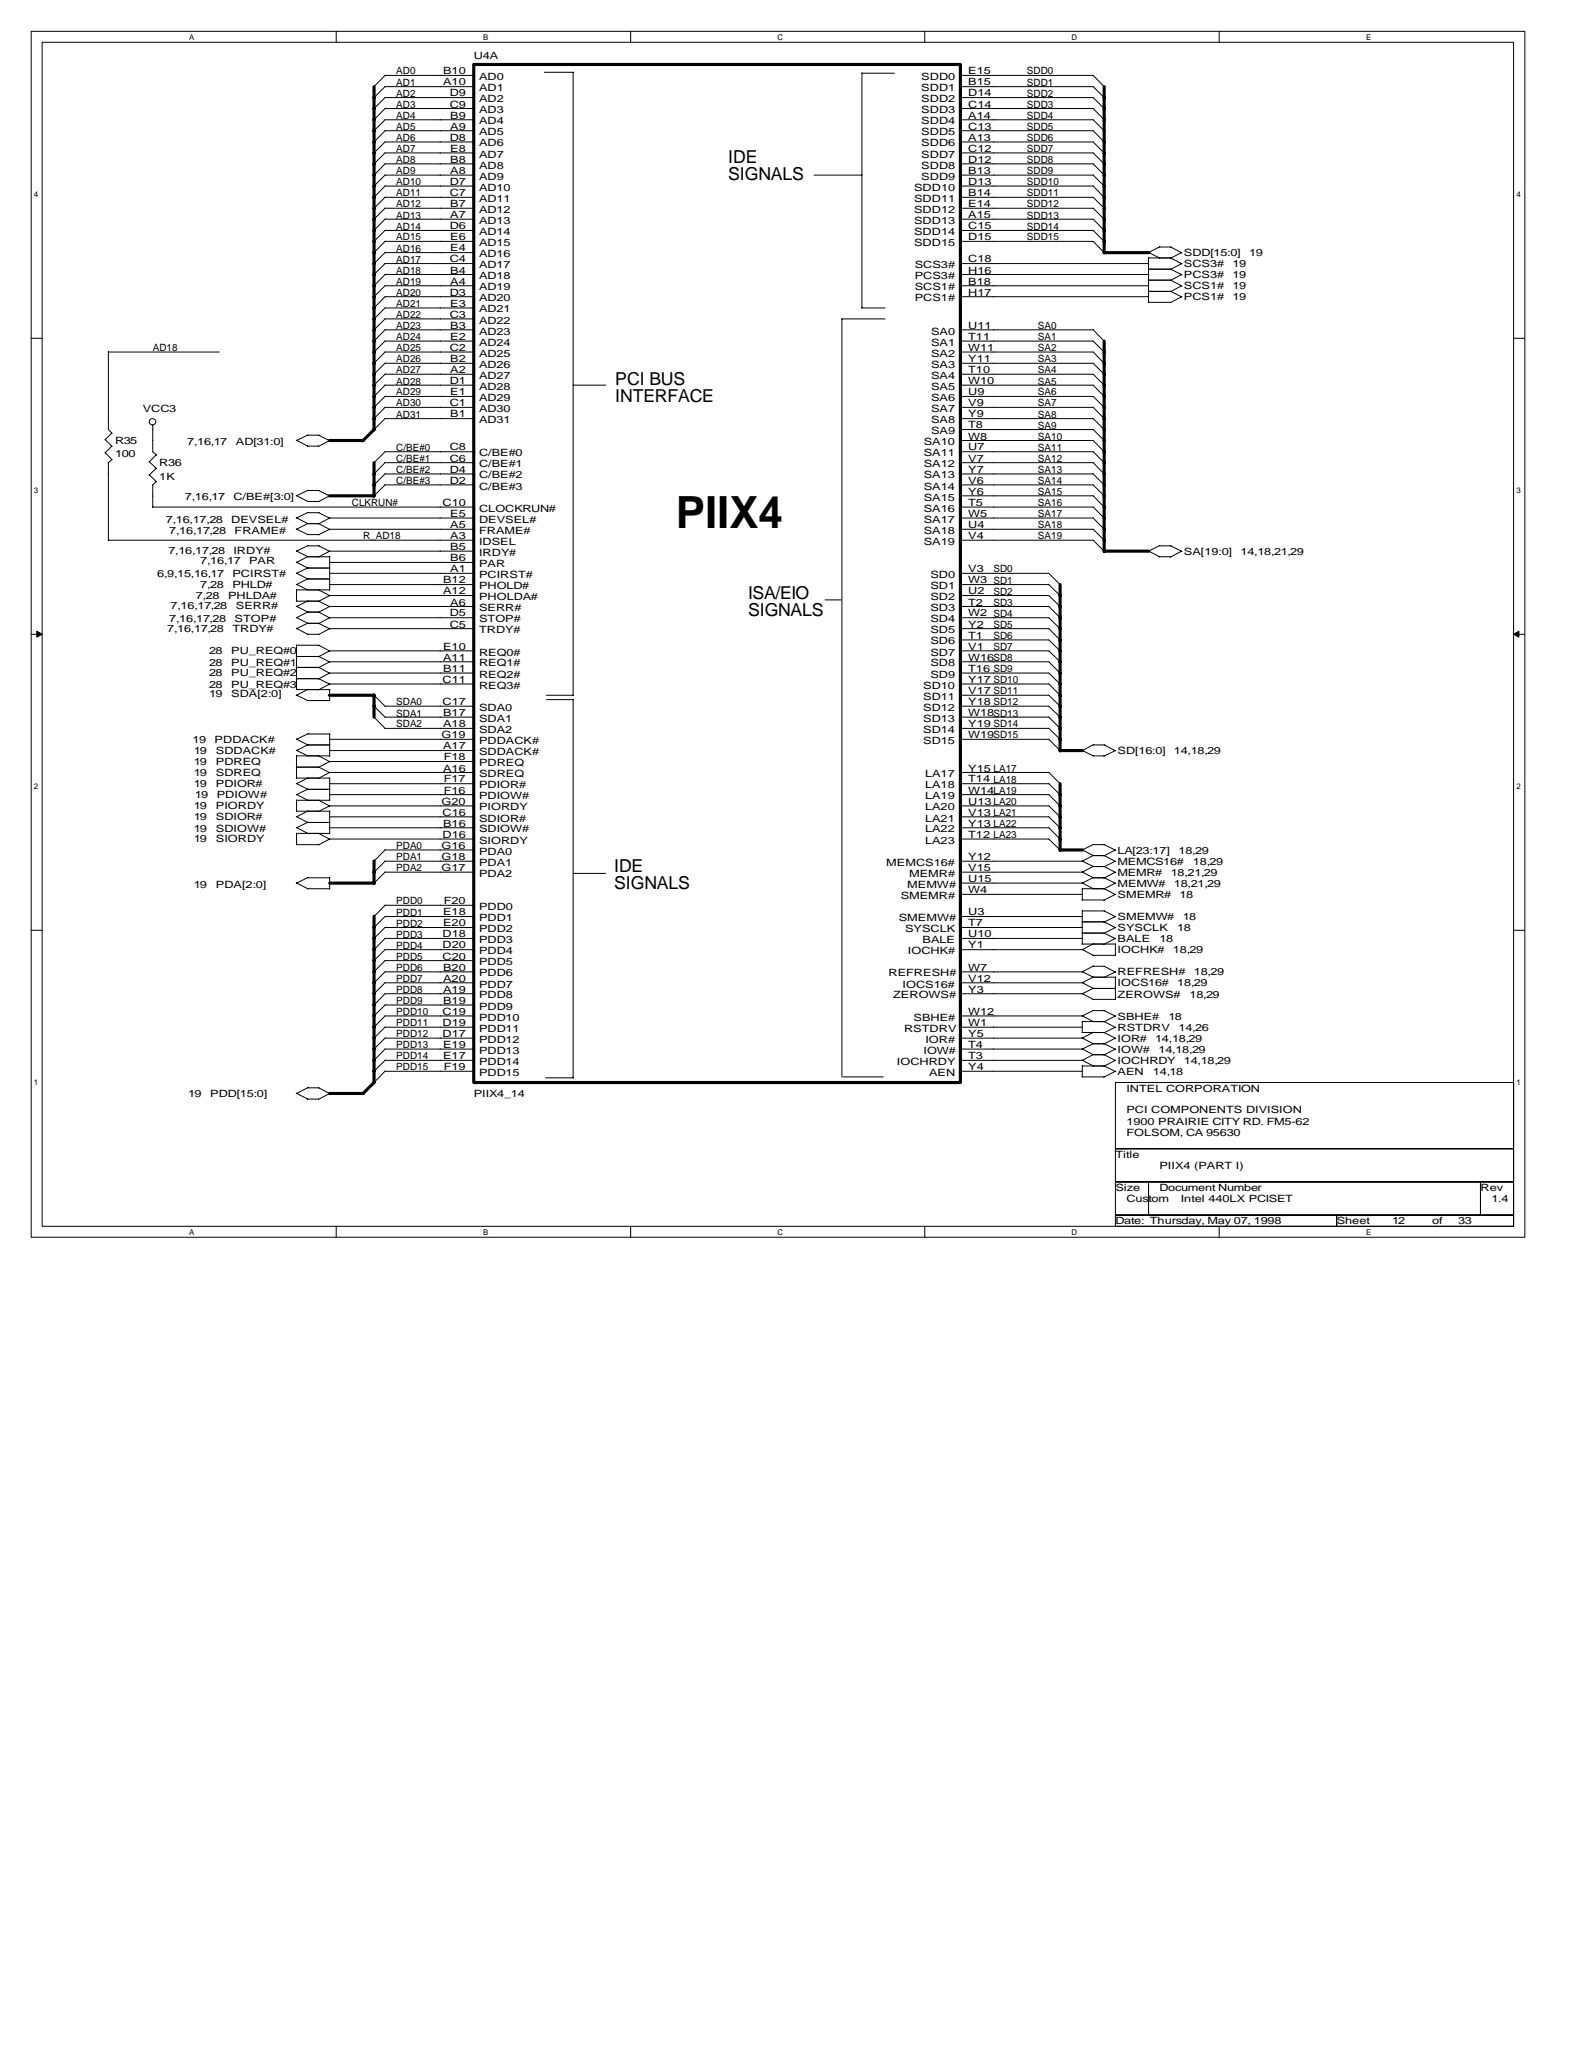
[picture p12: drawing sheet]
<svg xmlns="http://www.w3.org/2000/svg" width="216mm" height="279mm" viewBox="0 0 216 279" stroke-linecap="round" stroke-linejoin="round" font-family="sans-serif">
<path d="M4.2 4.2h202.3v163.4h-202.3zM5.7 5.7h199.3v160.4h-199.3z" fill="none" stroke="#000" stroke-width=".14"/>
<g fill="#fff">
<path d="M25.6 4.4h.7v1.2h-.7z"/>
<path d="M25.6 166.3h.7v1.1h-.7z"/>
</g>
<path d="M45.5 4.2v1.5M45.5 166.1v1.5" fill="none" stroke="#000" stroke-width=".14"/>
<g fill="#fff">
<path d="M65.4 4.4h.8v1.2h-.8z"/>
<path d="M65.4 166.3h.8v1.1h-.8z"/>
</g>
<path d="M85.4 4.2v1.5M85.4 166.1v1.5" fill="none" stroke="#000" stroke-width=".14"/>
<g fill="#fff">
<path d="M105.3 4.4h.8v1.2h-.8z"/>
<path d="M105.3 166.3h.8v1.1h-.8z"/>
</g>
<path d="M125.3 4.2v1.5M125.3 166.1v1.5" fill="none" stroke="#000" stroke-width=".14"/>
<g fill="#fff">
<path d="M145.2 4.4h.7v1.2h-.7z"/>
<path d="M145.2 166.3h.7v1.1h-.7z"/>
</g>
<path d="M165.1 4.2v1.5M165.1 166.1v1.5" fill="none" stroke="#000" stroke-width=".14"/>
<g fill="#fff">
<path d="M185 4.4h.7v1.2h-.7z"/>
<path d="M185 166.3h.7v1.1h-.7z"/>
<path d="M4.6 25.7h.6v1.2h-.6z"/>
<path d="M205.4 25.7h.6v1.2h-.6z"/>
<path d="M4.6 65.8h.6v1.2h-.6z"/>
<path d="M205.4 65.8h.6v1.2h-.6z"/>
</g>
<path d="M4.2 45.8h1.5M205 45.8h1.5" fill="none" stroke="#000" stroke-width=".14"/>
<g fill="#fff">
<path d="M4.6 105.9h.6v1.2h-.6z"/>
<path d="M205.4 105.9h.6v1.2h-.6z"/>
</g>
<path d="M4.2 85.9h1.5M205 85.9h1.5" fill="none" stroke="#000" stroke-width=".14"/>
<path d="M5 85.5l.7 .4-.7 .4zM205 85.9l.7-.4v.8z" fill="#000" stroke="#000" stroke-width=".14"/>
<g fill="#fff">
<path d="M4.6 146h.6v1.2h-.6z"/>
<path d="M205.4 146h.6v1.2h-.6z"/>
</g>
<g fill="none" stroke="#000" stroke-width=".14">
<path d="M52.1 10.2h12.1M52.1 11.7h12.1M52.1 13.2h12.1M52.1 14.7h12.1M52.1 16.2h12.1M52.1 17.7h12.1M52.1 19.2h12.1M52.2 10.2l-1.5 1.5M52.2 11.7l-1.5 1.5M52.2 13.2l-1.5 1.5M52.2 14.7l-1.5 1.5M52.2 16.2l-1.5 1.5"/>
<path d="M52.2 17.7l-1.5 1.5M52.2 19.2l-1.5 1.5M73.7 9.8h4M77.6 9.8v84.4M116.7 9.9v31.8M116.7 9.9h4.4M130.1 10.2h18M130.1 11.7h18M130.1 13.2h18M130.1 14.7h18M130.1 16.2h18M130.1 17.7h18"/>
<path d="M130.1 19.2h18M148.1 10.2l1.5 1.6M148.1 11.7l1.5 1.6M148.1 13.2l1.5 1.5M148.1 14.7l1.5 1.6M148.1 16.2l1.5 1.5M148.1 17.7l1.5 1.6M148.1 19.2l1.5 1.6M52.1 23.7h12.1M52.1 38.7h12.1M52.1 37.2h12.1M52.1 35.7h12.1"/>
<path d="M52.1 20.7h12.1M52.1 22.2h12.1M52.1 25.2h12.1M52.1 26.7h12.1M52.1 28.2h12.1M52.1 29.7h12.1M52.1 31.2h12.1M52.1 32.7h12.1M52.1 34.2h12.1M52.2 34.2l-1.5 1.5M52.2 20.7l-1.5 1.5M52.2 22.2l-1.5 1.5"/>
<path d="M52.2 23.7l-1.5 1.5M52.2 26.7l-1.5 1.5M52.2 25.2l-1.5 1.5M52.2 28.2l-1.5 1.5M52.2 29.6l-1.5 1.6M52.2 31.2l-1.5 1.5M52.2 32.6l-1.5 1.6M52.2 35.7l-1.5 1.5M52.2 37.1l-1.5 1.6M52.2 38.7l-1.5 1.5M110.3 23.7h6.4M130.1 23.7h18"/>
<path d="M130.1 38.7h25.5M130.1 37.2h25.5M130.1 35.7h25.5M130.1 20.7h18M130.1 22.2h18M130.1 25.2h18M130.1 26.7h18M130.1 28.2h18M130.1 29.7h18M130.1 31.2h18M130.1 32.7h18M148.1 20.7l1.5 1.5"/>
<path d="M148.1 22.2l1.5 1.6M148.1 23.7l1.5 1.5M148.1 25.2l1.5 1.6M148.1 26.7l1.5 1.5M148.1 28.2l1.5 1.5M148.1 29.7l1.5 1.6M148.1 31.2l1.5 1.5M148.1 32.7l1.5 1.6M155.5 34.2l1.5 .7M155.5 36.5h3.1M155.5 37.9h3.1M155.5 39.5h3.1"/>
<path d="M155.6 34.9h3M155.6 34.9v6M157 33.5h1.6M157.1 33.4l-1.5 .8M158.6 33.5l1.5 .8M158.6 34.9l1.5 .8M158.6 36.5l1.5 .7M158.6 37.9l1.5 .8M158.6 39.5l1.5 .7M160.1 34.2l-1.6 .8M160.1 35.7l-1.6 .8M160.1 37.2l-1.6 .8"/>
<path d="M160.1 38.7l-1.6 .8M14.3 59.5l.9 1M14.7 47.6v10.6l.5 .5M14.7 47.7h15M15.1 58.6l-.9 1M20.7 57.6v3.6l.5 .4M40.1 59.6l1.6 .8M41.7 58.9h1.5M41.7 58.9l-1.5 .8M43.2 58.9l1.5 .8M44.7 59.7l-1.6 .8M52.1 52.2h12.1"/>
<path d="M52.1 43.2h12.1M52.1 41.7h12.1M52.1 40.2h12.1M52.1 44.7h12.1M52.1 46.2h12.1M52.1 47.7h12.1M52.1 49.2h12.1M52.1 50.7h12.1M52.1 53.7h12.1M52.1 55.2h12.1M52.1 56.7h12.1M52.2 40.1l-1.5 1.6"/>
<path d="M52.2 41.7l-1.5 1.5M52.2 43.1l-1.5 1.6M52.2 44.6l-1.5 1.6M52.2 46.2l-1.5 1.5M52.2 47.6l-1.5 1.6M52.2 49.2l-1.5 1.5M52.2 50.6l-1.5 1.6M52.2 52.1l-1.5 1.6M52.2 53.6l-1.5 1.6M52.2 55.1l-1.5 1.6M52.2 56.7l-1.5 1.5M77.6 52.2h4.4"/>
<path d="M114 43.2h5.9M114 43.2v102.7M116.7 41.7h3.2M130.1 52.2h18M130.1 40.2h25.5M130.1 44.7h18M130.1 46.2h18M130.1 47.7h18M130.1 49.2h18M130.1 50.7h18M130.1 53.7h18M130.1 55.2h18"/>
<path d="M130.1 56.7h18M130.1 58.2h18M130.1 59.7h18M148.1 44.7l1.5 1.5M148.1 46.2l1.5 1.5M148.1 47.7l1.5 1.5M148.1 49.2l1.5 1.5M148.1 50.7l1.5 1.5M148.1 52.2l1.5 1.5M148.1 53.7l1.5 1.5M148.1 55.2l1.5 1.5M148.1 56.7l1.5 1.5"/>
<path d="M148.1 58.2l1.5 1.5M148.1 59.7l1.5 1.5M155.5 40.9h3.1M160.1 40.2l-1.6 .8M14.3 61.3l.9 1M14.6 73.2h49.6M14.7 62.7v10.5M15.1 60.4l-.9 1M15.1 62.2l-.5 .5M20.2 62.5l1 1M20.2 64.3l1 .9M20.7 65.7v3"/>
<path d="M20.7 68.7h43.5M21.2 61.6l-1 1M21.2 63.4l-1 1M21.2 65.2l-.6 .5M40.1 67.1l1.6 .8M40.1 70.1l1.6 .8M40.1 74.6l1.6 .8M40.1 71.6l1.6 .8M40.1 76.1l1.6 .8M40.1 77.6l1.6 .8M40.1 79.1l1.6 .8M40.2 79.9v1.5"/>
<path d="M40.2 79.9h4.5M41.6 60.4h1.6M41.6 67.9h1.6M41.6 70.9h1.6M41.6 75.4h3.1M41.6 72.4h1.6M41.6 76.9h3.1M41.6 78.4h3.1M41.7 66.4h1.5M41.7 69.4h1.5M41.7 73.9h1.5M41.7 66.4l-1.5 .8"/>
<path d="M41.7 69.4l-1.5 .8M41.7 73.9l-1.5 .7M41.7 70.9l-1.5 .8M41.7 75.4l-1.5 .8M41.7 76.9l-1.5 .7M41.7 78.4l-1.5 .8M43.2 66.4l1.5 .8M43.2 69.4l1.5 .8M43.2 73.9l1.5 .8M43.2 70.9l1.5 .8M43.2 79.9l1.5 .8M44.6 70.2h19.6"/>
<path d="M44.6 71.7h19.6M44.6 76.2h19.6M44.6 77.6h19.6M44.6 79.2h19.6M44.7 67.2l-1.6 .8M44.7 70.2l-1.6 .8M44.7 71.7l-1.6 .7M44.7 75.4v4.5M52.1 62.7h12.1M52.1 65.7h12.1M52.1 61.2h12.1M52.1 64.2h12.1"/>
<path d="M52.2 61.1l-1.5 1.6M52.2 62.6l-1.5 1.6M52.2 64.1l-1.5 1.6M52.2 65.6l-1.5 1.6M64.2 74.6h-19.5l-1.6 .8M130.1 61.2h18M130.1 62.7h18M130.1 64.2h18M130.1 65.7h18M130.1 68.7h18M130.1 70.2h18M130.1 71.7h18"/>
<path d="M130.1 73.2h18M130.1 77.6h12l1.5 1.6M130.1 79.2h12M130.1 67.2h18M142.1 79.2l1.5 1.5M148.1 61.2l1.5 1.5M148.1 62.7l1.5 1.5M148.1 64.2l1.5 1.5M148.1 65.7l1.5 1.5M148.1 67.2l1.5 1.5M148.1 68.7l1.5 1.5M148.1 70.2l1.5 1.5"/>
<path d="M148.1 71.7l1.5 1.5M148.1 73.2l1.5 1.5M155.5 74.6l1.5 .8M157 75.4h1.6M157 73.9h1.6M157.1 73.9l-1.5 .7M158.6 73.9l1.5 .8M160.1 74.6l-1.6 .8M40.1 81.4h3.1M40.1 82.1l1.6 .8M40.1 83.6l1.6 .8M40.1 85.1l1.6 .8"/>
<path d="M40.1 93.4h4.6M40.1 94.1l1.6 .8M40.1 88.9h3.1M40.1 90.4h3.1M40.1 91.9h3.1M40.2 87.3v6.1M40.2 87.4h3M41.6 82.9h1.6M41.6 84.4h1.6M41.6 85.9h1.6M41.6 94.9h3.1M41.7 99.4h3"/>
<path d="M41.7 81.4l-1.5 .7M41.7 82.9l-1.5 .8M41.7 84.4l-1.5 .7M41.7 99.4l-1.5 .7M41.7 93.4l-1.5 .8M43.2 81.4l1.5 .8M43.2 82.9l1.5 .8M43.2 84.4l1.5 .8M43.2 87.4l1.5 .8M43.2 88.9l1.5 .8M43.2 90.4l1.5 .8M43.2 91.9l1.5 .8"/>
<path d="M44.6 80.7h19.6M44.6 82.1h19.6M44.6 83.7h19.6M44.6 85.1h19.6M44.7 82.1l-1.6 .8M44.7 83.7l-1.6 .8M44.7 85.1l-1.6 .8M44.7 93.4v1.5M44.7 99.4v3M44.7 80.7l-1.6 .8M50.7 94.2l1.5 1.5M50.7 95.6l1.5 1.6"/>
<path d="M50.7 97.1l1.5 1.6M52.1 95.6h12.1M52.1 97.1h12.1M52.1 98.6h12.1M64.2 88.1h-19.5l-1.6 .9M64.2 89.6h-19.5l-1.6 .8M64.2 91.2h-19.5l-1.6 .8M64.2 92.6h-19.5l-1.6 .8M74 94.2h3.6M74 94.8h3.7M77.6 94.8v51.2M111.7 81.2h2.2"/>
<path d="M130.1 94.2h12M130.1 95.6h12l1.5 1.6M130.1 97.1h12M130.1 98.6h12l1.5 1.6M130.1 80.7h12l1.5 1.5M130.1 82.1h12M130.1 83.7h12l1.5 1.5M130.1 85.1h12M130.1 86.7h12l1.5 1.5M130.1 88.1h12M130.1 89.6h12l1.5 1.6M130.1 91.2h12"/>
<path d="M130.1 92.6h12l1.5 1.6M142.1 82.1l1.5 1.6M142.1 85.1l1.5 1.6M142.1 88.1l1.5 1.6M142.1 91.2l1.5 1.5M142.1 94.2l1.5 1.5M142.1 97.1l1.5 1.6M40.1 119.6l1.6 .8M40.1 100.1l1.6 .8M40.1 101.6l1.6 .8M40.1 105.4h4.6M40.1 106.1l1.6 .8"/>
<path d="M40.1 107.6l1.6 .8M40.1 109.9h4.6M40.1 110.6l1.6 .8M40.1 112.1l1.6 .8M40.1 103.9h3.1M40.1 114.4h3.1M40.2 102.4h4.5M40.2 108.4h4.5M40.2 112.9h4.5M40.2 102.3v3.1M40.2 108.3v1.6M40.2 112.8v1.6"/>
<path d="M41.6 100.9h3.1M41.6 106.9h3.1M41.6 111.4h3.1M41.7 118.9h3M41.7 118.8l-1.5 .8M41.7 100.8l-1.5 .9M41.7 105.3l-1.5 .8M41.7 106.9l-1.5 .7M41.7 109.8l-1.5 .8M41.7 111.3l-1.5 .8M43.2 102.4l1.5 .8M43.2 103.9l1.5 .8"/>
<path d="M43.2 108.4l1.5 .8M43.2 112.9l1.5 .8M44.6 103.1h19.6M44.6 104.6h19.6M44.6 109.1h19.6M44.6 113.6h19.6M44.7 100.1h19.5M44.7 101.7h19.5M44.7 106.1h19.5M44.7 107.6h19.5M44.7 110.6h19.5M44.7 112.1h19.5"/>
<path d="M44.7 105.4v3M44.7 109.9v3M44.7 118.9v1.5M44.7 103.1l-1.6 .8M44.7 104.6l-1.6 .8M44.7 109.1l-1.6 .8M44.7 113.6l-1.6 .8M52.1 115.1h12.1M52.1 116.6h12.1M52.1 118.1h12.1M52.2 118.1l-1.5 1.5M52.2 116.6l-1.5 1.5"/>
<path d="M52.2 115.1l-1.5 1.5M77.6 118.3h4.4M130.1 100.1h12M130.1 116.6h16.5M130.1 118.1h16.5M130.1 104.6h12M130.1 106.1h12M130.1 107.6h12M130.1 109.1h12M130.1 110.6h12M130.1 112.1h12M130.1 113.6h12"/>
<path d="M130.1 119.6h16.5M142.1 100.1l1.5 1.6M142.1 104.6l1.5 1.6M142.1 110.6l1.5 1.6M142.1 106.1l1.5 1.6M142.1 112.1l1.5 1.6M142.1 109.1l1.5 1.6M142.1 113.6l1.5 1.6M142.1 107.6l1.5 1.6M146.5 101.6l1.6 .8M146.5 116.6l1.6 .8M146.5 118.1l1.6 .8"/>
<path d="M146.5 119.6l1.6 .8M146.5 115.1l1.6 .8M148 118.9h1.6M148 102.4h1.6M148 115.9h1.6M148 117.4h1.6M148.1 100.9h1.5M148.1 114.4h1.5M148.1 100.8l-1.5 .9M148.1 115.8l-1.5 .8M148.1 117.3l-1.5 .8M148.1 118.8l-1.5 .8"/>
<path d="M148.1 114.4l-1.5 .7M149.6 100.9l1.5 .8M149.6 115.9l1.5 .8M149.6 117.4l1.5 .8M149.6 118.9l1.5 .7M149.6 114.4l1.5 .8M151.1 101.7l-1.6 .7M151.1 116.6l-1.6 .8M151.1 118.1l-1.6 .8M151.1 119.6l-1.6 .8M151.1 115.1l-1.6 .8M4.2 126h1.5"/>
<path d="M41.6 120.4h3.1M52.1 122.6h12.1M52.1 124.1h12.1M52.1 125.6h12.1M52.1 127.1h12.1M52.1 128.6h12.1M52.1 130.1h12.1M52.1 131.6h12.1M52.1 133.1h12.1M52.1 134.6h12.1M52.1 136.1h12.1M52.1 137.6h12.1"/>
<path d="M52.1 139.1h12.1M52.2 122.6l-1.5 1.5M52.2 124.1l-1.5 1.5M52.2 125.6l-1.5 1.5M52.2 127.1l-1.5 1.5M52.2 128.6l-1.5 1.5M52.2 130.1l-1.5 1.5M52.2 131.6l-1.5 1.5M52.2 133.1l-1.5 1.5M52.2 134.5l-1.5 1.6M52.2 136.1l-1.5 1.5M52.2 137.6l-1.5 1.5"/>
<path d="M52.2 139.1l-1.5 1.5M130.1 124.1h16.5M130.1 125.6h16.5M130.1 127.1h16.5M130.1 131.6h16.5M130.1 133.1h16.5M130.1 134.6h16.5M130.1 137.6h16.5M130.1 139.1h16.5M130.1 121.1h16.5M146.5 131.6l1.6 .7M146.5 139.8h3.1"/>
<path d="M146.5 127.9h4.6M146.5 128.6l1.6 .8M146.5 133.1l1.6 .8M146.5 134.5l1.6 .9M146.5 126.4h3.1M146.5 137.6l1.6 .8M146.5 124.9h3.1M146.5 121.9h3.1M146.6 120.4h3M146.6 120.3v1.6M146.6 123.3v4.6M146.6 138.3v1.5"/>
<path d="M146.6 138.4h3M146.6 123.4h3M148 132.3h3.1M148 129.4h3.1M148 133.9h3.1M148 135.4h3.1M148.1 130.9h1.5M148.1 136.9h1.5M148.1 127.8l-1.5 .8h-16.5M148.1 130.8l-1.5 .8M148.1 139.8l-1.5 .8M148.1 132.3l-1.5 .8"/>
<path d="M148.1 133.8l-1.5 .8M148.1 136.8l-1.5 .8M149.6 130.9l1.5 .8M149.6 139.8l1.5 .8M149.6 126.4l1.5 .7M149.6 136.9l1.5 .7M149.6 124.9l1.5 .8M149.6 138.4l1.5 .8M149.6 120.4l1.5 .8M149.6 123.4l1.5 .8M151.1 131.6l-1.6 .8M151.1 127.9v1.5"/>
<path d="M151.1 132.3v3.1M151.1 127.1l-1.6 .8M151.1 137.6l-1.6 .8M151.1 125.6l-1.6 .8M151.1 139.1l-1.6 .8M151.1 121.1l-1.6 .8M151.1 124.1l-1.6 .8M205 126h1.5M40.1 148.1l1.6 .8M41.6 148.9h1.6M41.7 147.3h1.5M41.7 147.3l-1.5 .8"/>
<path d="M43.2 147.3l1.5 .8M44.7 148.1l-1.6 .8M52.1 140.6h12.1M52.1 142.1h12.1M52.1 143.6h12.1M52.1 145.1h12.1M52.2 140.6l-1.5 1.5M52.2 142l-1.5 1.6M52.2 143.6l-1.5 1.5M52.2 145l-1.5 1.6M73.9 146h3.8M114.2 145.8h5.4"/>
<path d="M130.1 140.6h16.5M130.1 143.6h16.5M130.1 145.1h16.5M146.5 145.8h3.1M146.5 143.6l1.6 .8M146.5 140.6l1.6 .8M146.5 142l1.6 .8M146.6 144.4h3M146.6 144.3v1.5M148 142.8h1.6M148 141.4h1.6M148.1 141.3l-1.5 .8h-16.5"/>
<path d="M148.1 142.8l-1.5 .8M149.6 142.8l1.5 .8M149.6 141.4l1.5 .7M149.6 144.4l1.5 .7M151.1 146.6h53.9v9h-53.9zM151.1 155.6h53.9v4.5h-53.9zM151.1 143.6l-1.6 .8M151.1 140.6l-1.6 .8M151.1 142.1l-1.6 .8M151.1 145.1l-1.6 .8M151.1 160.1h4.5v4.5h-4.5zM151.1 164.6h29.9v1.5h-29.9z"/>
<path d="M155.6 160.1h44.9v4.5h-44.9zM181 164.6h24v1.5h-24zM200.5 160.1h4.5v4.5h-4.5z"/>
<circle cx="20.7" cy="57.1" r=".44"/>
</g>
<g fill="none" stroke="#000" stroke-width=".42">
<path d="M50.7 11.7v46.5M64.2 8.7h65.9v137.9h-65.9zM149.6 11.7v22.6M149.6 34.2h6M44.6 59.7h4.6M50.7 58.2l-1.6 1.5M149.6 46.2v28.5M44.6 67.2h6.1M50.7 62.7v4.5M143.6 79.2v22.5M149.6 74.6h6M44.6 94.2h6.1"/>
<path d="M50.7 94.1v3M44.7 119.6h6M50.7 116.6v3M143.6 106.1v9.1M143.6 101.7h3M143.6 115.1h3M50.7 124.1v22.5M44.7 148.1h4.5M50.7 146.6l-1.5 1.5"/>
</g>
<text font-size="6" x="91.6" y="71.6">PIIX4</text>
<g font-size="2.4">
<text x="98.6" y="22">IDE</text>
<text x="98.6" y="24.4">SIGNALS</text>
<text x="83.3" y="52.1">PCI BUS</text>
<text x="83.3" y="54.5">INTERFACE</text>
<text x="101.3" y="81.1">ISA/EIO</text>
<text x="101.3" y="83.4">SIGNALS</text>
<text x="83.2" y="118.1">IDE</text>
<text x="83.2" y="120.4">SIGNALS</text>
</g>
<g font-size="1.4">
<text x="53.7" y="10.1">AD0</text>
<text x="53.7" y="11.6">AD1</text>
<text x="60" y="10.1">B10</text>
<text x="60" y="11.6">A10</text>
<text x="64.2" y="8">U4A</text>
<text x="64.9" y="10.8">AD0</text>
<text x="124.8" y="10.8">SDD0</text>
<text x="131.1" y="10.1">E15</text>
<text x="131.1" y="11.6">B15</text>
<text x="139.1" y="10.1">SDD0</text>
<text x="139.1" y="11.6">SDD1</text>
<text x="53.7" y="13.1">AD2</text>
<text x="53.7" y="14.6">AD3</text>
<text x="53.7" y="16.1">AD4</text>
<text x="53.7" y="17.6">AD5</text>
<text x="60.9" y="13">D9</text>
<text x="60.9" y="14.6">C9</text>
<text x="61" y="16.1">B9</text>
<text x="61" y="17.6">A9</text>
<text x="64.9" y="12.3">AD1</text>
<text x="64.9" y="13.9">AD2</text>
<text x="64.9" y="15.3">AD3</text>
<text x="64.9" y="16.9">AD4</text>
<text x="124.8" y="12.3">SDD1</text>
<text x="124.8" y="13.9">SDD2</text>
<text x="124.8" y="15.3">SDD3</text>
<text x="124.8" y="16.9">SDD4</text>
<text x="131.1" y="13">D14</text>
<text x="131.1" y="14.6">C14</text>
<text x="131.1" y="16.1">A14</text>
<text x="131.1" y="17.6">C13</text>
<text x="139.1" y="13.1">SDD2</text>
<text x="139.1" y="14.6">SDD3</text>
<text x="139.1" y="16.1">SDD4</text>
<text x="139.1" y="17.6">SDD5</text>
<text x="53.7" y="19.1">AD6</text>
<text x="53.7" y="20.6">AD7</text>
<text x="53.7" y="22.1">AD8</text>
<text x="53.7" y="23.6">AD9</text>
<text x="60.9" y="19.1">D8</text>
<text x="61" y="20.5">E8</text>
<text x="61" y="22.1">B8</text>
<text x="61" y="23.5">A8</text>
<text x="64.9" y="18.3">AD5</text>
<text x="64.9" y="19.8">AD6</text>
<text x="64.9" y="21.3">AD7</text>
<text x="64.9" y="22.8">AD8</text>
<text x="124.8" y="18.3">SDD5</text>
<text x="124.8" y="19.8">SDD6</text>
<text x="124.8" y="21.3">SDD7</text>
<text x="124.8" y="22.8">SDD8</text>
<text x="131.1" y="19.1">A13</text>
<text x="131.1" y="20.5">C12</text>
<text x="131.1" y="22.1">D12</text>
<text x="131.1" y="23.5">B13</text>
<text x="139.1" y="19.1">SDD6</text>
<text x="139.1" y="20.6">SDD7</text>
<text x="139.1" y="22.1">SDD8</text>
<text x="139.1" y="23.6">SDD9</text>
<text x="53.7" y="25.1">AD10</text>
<text x="53.7" y="26.6">AD11</text>
<text x="53.7" y="28.1">AD12</text>
<text x="53.7" y="29.6">AD13</text>
<text x="60.9" y="25.1">D7</text>
<text x="60.9" y="26.6">C7</text>
<text x="61" y="28">B7</text>
<text x="61" y="29.6">A7</text>
<text x="64.9" y="24.4">AD9</text>
<text x="64.9" y="25.8">AD10</text>
<text x="64.9" y="27.3">AD11</text>
<text x="64.9" y="28.8">AD12</text>
<text x="123.8" y="25.8">SDD10</text>
<text x="123.8" y="27.3">SDD11</text>
<text x="123.8" y="28.8">SDD12</text>
<text x="124.8" y="24.4">SDD9</text>
<text x="131.1" y="25.1">D13</text>
<text x="131.1" y="26.6">B14</text>
<text x="131.1" y="28">E14</text>
<text x="131.1" y="29.6">A15</text>
<text x="139.1" y="25.1">SDD10</text>
<text x="139.1" y="26.6">SDD11</text>
<text x="139.1" y="28.1">SDD12</text>
<text x="139.1" y="29.6">SDD13</text>
<text x="53.7" y="31.1">AD14</text>
<text x="53.7" y="32.6">AD15</text>
<text x="53.7" y="34.1">AD16</text>
<text x="53.7" y="35.6">AD17</text>
<text x="60.9" y="31">D6</text>
<text x="60.9" y="35.5">C4</text>
<text x="61" y="32.6">E6</text>
<text x="61" y="34">E4</text>
<text x="64.9" y="30.3">AD13</text>
<text x="64.9" y="31.8">AD14</text>
<text x="64.9" y="33.3">AD15</text>
<text x="64.9" y="34.8">AD16</text>
<text x="123.8" y="30.3">SDD13</text>
<text x="123.8" y="31.8">SDD14</text>
<text x="123.8" y="33.3">SDD15</text>
<text x="131.1" y="35.5">C18</text>
<text x="131.1" y="31">C15</text>
<text x="131.1" y="32.6">D15</text>
<text x="139.1" y="31.1">SDD14</text>
<text x="139.1" y="32.6">SDD15</text>
<text x="160.3" y="34.7">SDD[15:0]</text>
<text x="169.2" y="34.7">19</text>
<text x="53.7" y="37.1">AD18</text>
<text x="53.7" y="38.6">AD19</text>
<text x="53.7" y="40.1">AD20</text>
<text x="53.7" y="41.6">AD21</text>
<text x="60.9" y="40.1">D3</text>
<text x="61" y="37.1">B4</text>
<text x="61" y="38.5">A4</text>
<text x="61" y="41.5">E3</text>
<text x="64.9" y="36.3">AD17</text>
<text x="64.9" y="37.8">AD18</text>
<text x="64.9" y="39.3">AD19</text>
<text x="64.9" y="40.8">AD20</text>
<text x="123.9" y="40.8">PCS1#</text>
<text x="123.9" y="39.3">SCS1#</text>
<text x="123.9" y="37.8">PCS3#</text>
<text x="123.9" y="36.3">SCS3#</text>
<text x="131.1" y="40.1">H17</text>
<text x="131.1" y="38.5">B18</text>
<text x="131.1" y="37.1">H16</text>
<text x="160.3" y="36.2">SCS3#</text>
<text x="160.3" y="37.7">PCS3#</text>
<text x="160.3" y="39.2">SCS1#</text>
<text x="160.3" y="40.7">PCS1#</text>
<text x="167" y="36.2">19</text>
<text x="167" y="37.7">19</text>
<text x="167" y="39.2">19</text>
<text x="167" y="40.7">19</text>
<text x="20.7" y="47.6">AD18</text>
<text x="53.7" y="43.1">AD22</text>
<text x="53.7" y="44.6">AD23</text>
<text x="53.7" y="46.1">AD24</text>
<text x="53.7" y="47.6">AD25</text>
<text x="60.9" y="43">C3</text>
<text x="60.9" y="47.6">C2</text>
<text x="61" y="44.5">B3</text>
<text x="61" y="46">E2</text>
<text x="64.9" y="42.3">AD21</text>
<text x="64.9" y="43.8">AD22</text>
<text x="64.9" y="45.3">AD23</text>
<text x="64.9" y="46.8">AD24</text>
<text x="126.1" y="45.3">SA0</text>
<text x="126.1" y="46.8">SA1</text>
<text x="131.1" y="44.5">U11</text>
<text x="131.1" y="46">T11</text>
<text x="131.1" y="47.6">W11</text>
<text x="140.6" y="44.6">SA0</text>
<text x="140.6" y="46.1">SA1</text>
<text x="140.6" y="47.6">SA2</text>
<text x="53.7" y="49.1">AD26</text>
<text x="53.7" y="50.6">AD27</text>
<text x="53.7" y="52.1">AD28</text>
<text x="53.7" y="53.6">AD29</text>
<text x="60.9" y="52">D1</text>
<text x="61" y="49">B2</text>
<text x="61" y="50.5">A2</text>
<text x="61" y="53.5">E1</text>
<text x="64.9" y="48.3">AD25</text>
<text x="64.9" y="49.8">AD26</text>
<text x="64.9" y="51.3">AD27</text>
<text x="64.9" y="52.8">AD28</text>
<text x="126.1" y="48.3">SA2</text>
<text x="126.1" y="49.8">SA3</text>
<text x="126.1" y="51.3">SA4</text>
<text x="126.1" y="52.8">SA5</text>
<text x="131.1" y="49">Y11</text>
<text x="131.1" y="50.5">T10</text>
<text x="131.1" y="52">W10</text>
<text x="131.1" y="53.5">U9</text>
<text x="140.6" y="49.1">SA3</text>
<text x="140.6" y="50.6">SA4</text>
<text x="140.6" y="52.1">SA5</text>
<text x="140.6" y="53.6">SA6</text>
<text x="19.3" y="55.8">VCC3</text>
<text x="53.7" y="55">AD30</text>
<text x="53.7" y="56.6">AD31</text>
<text x="60.9" y="55">C1</text>
<text x="61" y="56.5">B1</text>
<text x="64.9" y="54.3">AD29</text>
<text x="64.9" y="55.8">AD30</text>
<text x="64.9" y="57.3">AD31</text>
<text x="126.1" y="54.3">SA6</text>
<text x="126.1" y="55.8">SA7</text>
<text x="126.1" y="57.3">SA8</text>
<text x="126.1" y="58.8">SA9</text>
<text x="131.1" y="55">V9</text>
<text x="131.1" y="56.5">Y9</text>
<text x="131.1" y="58">T8</text>
<text x="131.1" y="59.5">W8</text>
<text x="140.6" y="55">SA7</text>
<text x="140.6" y="56.6">SA8</text>
<text x="140.6" y="58">SA9</text>
<text x="140.6" y="59.6">SA10</text>
<text x="15.6" y="60.2">R35</text>
<text x="15.6" y="61.9">100</text>
<text x="21.6" y="63.2">R36</text>
<text x="21.6" y="64.9">1K</text>
<text x="25.3" y="60.3">7,16,17</text>
<text x="32" y="60.3">AD[31:0]</text>
<text x="53.7" y="61.1">C/BE#0</text>
<text x="53.7" y="62.5">C/BE#1</text>
<text x="53.7" y="64.1">C/BE#2</text>
<text x="53.7" y="65.5">C/BE#3</text>
<text x="60.9" y="61">C8</text>
<text x="60.9" y="62.5">C6</text>
<text x="60.9" y="64">D4</text>
<text x="60.9" y="65.5">D2</text>
<text x="64.9" y="61.8">C/BE#0</text>
<text x="64.9" y="63.3">C/BE#1</text>
<text x="64.9" y="64.8">C/BE#2</text>
<text x="125.1" y="60.3">SA10</text>
<text x="125.1" y="61.8">SA11</text>
<text x="125.1" y="63.3">SA12</text>
<text x="125.1" y="64.8">SA13</text>
<text x="131.1" y="61">U7</text>
<text x="131.1" y="62.5">V7</text>
<text x="131.1" y="64">Y7</text>
<text x="131.1" y="65.5">V6</text>
<text x="140.6" y="61.1">SA11</text>
<text x="140.6" y="62.5">SA12</text>
<text x="140.6" y="64.1">SA13</text>
<text x="140.6" y="65.5">SA14</text>
<text x="22.5" y="70.8">7,16,17,28</text>
<text x="25.1" y="67.7">7,16,17</text>
<text x="31.3" y="70.8">DEVSEL#</text>
<text x="31.6" y="67.7">C/BE#[3:0]</text>
<text x="47.7" y="68.5">CLKRUN#</text>
<text x="59.9" y="68.5">C10</text>
<text x="61" y="70">E5</text>
<text x="61" y="71.5">A5</text>
<text x="64.9" y="66.3">C/BE#3</text>
<text x="64.9" y="69.3">CLOCKRUN#</text>
<text x="64.9" y="70.8">DEVSEL#</text>
<text x="125.1" y="66.3">SA14</text>
<text x="125.1" y="67.8">SA15</text>
<text x="125.1" y="69.3">SA16</text>
<text x="125.1" y="70.8">SA17</text>
<text x="131.1" y="67">Y6</text>
<text x="131.1" y="68.5">T5</text>
<text x="131.1" y="70">W5</text>
<text x="131.1" y="71.5">U4</text>
<text x="140.6" y="67.1">SA15</text>
<text x="140.6" y="68.5">SA16</text>
<text x="140.6" y="70">SA17</text>
<text x="140.6" y="71.6">SA18</text>
<text x="22.8" y="75">7,16,17,28</text>
<text x="22.9" y="72.3">7,16,17,28</text>
<text x="27.1" y="76.3">7,16,17</text>
<text x="31.6" y="75">IRDY#</text>
<text x="31.8" y="72.3">FRAME#</text>
<text x="33.7" y="76.3">PAR</text>
<text x="49.2" y="73">R_AD18</text>
<text x="61" y="73">A3</text>
<text x="61" y="74.5">B5</text>
<text x="61" y="76">B6</text>
<text x="61" y="77.5">A1</text>
<text x="64.9" y="72.3">FRAME#</text>
<text x="64.9" y="73.8">IDSEL</text>
<text x="64.9" y="75.3">IRDY#</text>
<text x="64.9" y="76.8">PAR</text>
<text x="125.1" y="73.8">SA19</text>
<text x="125.1" y="72.3">SA18</text>
<text x="131.1" y="73">V4</text>
<text x="131.1" y="77.5">V3</text>
<text x="134.6" y="77.5">SD0</text>
<text x="140.6" y="73">SA19</text>
<text x="160.3" y="75.2">SA[19:0]</text>
<text x="168" y="75.2">14,18,21,29</text>
<text x="21.3" y="78.2">6,9,15,16,17</text>
<text x="23.1" y="82.5">7,16,17,28</text>
<text x="26.5" y="81.1">7,28</text>
<text x="27.1" y="79.6">7,28</text>
<text x="30.9" y="81.1">PHLDA#</text>
<text x="31.5" y="78.2">PCIRST#</text>
<text x="31.5" y="79.6">PHLD#</text>
<text x="32" y="82.5">SERR#</text>
<text x="60" y="79">B12</text>
<text x="60" y="80.5">A12</text>
<text x="60.9" y="83.5">D5</text>
<text x="61" y="82">A6</text>
<text x="64.9" y="78.3">PCIRST#</text>
<text x="64.9" y="79.8">PHOLD#</text>
<text x="64.9" y="81.3">PHOLDA#</text>
<text x="64.9" y="82.8">SERR#</text>
<text x="126" y="78.3">SD0</text>
<text x="126" y="79.8">SD1</text>
<text x="126" y="81.3">SD2</text>
<text x="126" y="82.8">SD3</text>
<text x="131.1" y="79">W3 SD1</text>
<text x="131.1" y="80.5">U2</text>
<text x="131.1" y="82">T2</text>
<text x="131.1" y="83.5">W2 SD4</text>
<text x="134.6" y="80.5">SD2</text>
<text x="134.6" y="82.1">SD3</text>
<text x="22.6" y="85.7">7,16,17,28</text>
<text x="22.9" y="84.3">7,16,17,28</text>
<text x="28.4" y="88.6">28</text>
<text x="31.3" y="88.6">PU_REQ#0</text>
<text x="31.5" y="85.7">TRDY#</text>
<text x="31.8" y="84.3">STOP#</text>
<text x="60" y="88">E10</text>
<text x="60" y="89.5">A11</text>
<text x="60.9" y="85">C5</text>
<text x="64.9" y="84.3">STOP#</text>
<text x="64.9" y="85.8">TRDY#</text>
<text x="64.9" y="88.8">REQ0#</text>
<text x="126" y="84.3">SD4</text>
<text x="126" y="85.8">SD5</text>
<text x="126" y="87.3">SD6</text>
<text x="126" y="88.8">SD7</text>
<text x="131.1" y="85">Y2</text>
<text x="131.1" y="86.5">T1</text>
<text x="131.1" y="88">V1</text>
<text x="131.1" y="89.5">W16SD8</text>
<text x="134.6" y="85">SD5</text>
<text x="134.6" y="86.5">SD6</text>
<text x="134.6" y="88">SD7</text>
<text x="28.4" y="94.5">19</text>
<text x="28.4" y="90.1">28</text>
<text x="28.4" y="91.6">28</text>
<text x="28.4" y="93.1">28</text>
<text x="31.3" y="94.5">SDA[2:0]</text>
<text x="31.3" y="90.1">PU_REQ#1</text>
<text x="31.3" y="91.6">PU_REQ#2</text>
<text x="31.3" y="93.1">PU_REQ#3</text>
<text x="53.7" y="95.5">SDA0</text>
<text x="59.9" y="95.5">C17</text>
<text x="59.9" y="92.5">C11</text>
<text x="60" y="91">B11</text>
<text x="64.9" y="90.3">REQ1#</text>
<text x="64.9" y="91.8">REQ2#</text>
<text x="64.9" y="93.3">REQ3#</text>
<text x="125" y="93.3">SD10</text>
<text x="125" y="94.8">SD11</text>
<text x="126" y="90.3">SD8</text>
<text x="126" y="91.8">SD9</text>
<text x="131.1" y="92.5">Y17 SD10</text>
<text x="131.1" y="94">V17 SD11</text>
<text x="131.1" y="95.5">Y18 SD12</text>
<text x="131.1" y="91">T16 SD9</text>
<text x="26.1" y="100.6">19</text>
<text x="29.1" y="100.6">PDDACK#</text>
<text x="53.7" y="97">SDA1</text>
<text x="53.7" y="98.5">SDA2</text>
<text x="59.8" y="100">G19</text>
<text x="60" y="97">B17</text>
<text x="60" y="98.5">A18</text>
<text x="60" y="101.5">A17</text>
<text x="64.9" y="100.8">PDDACK#</text>
<text x="64.9" y="96.3">SDA0</text>
<text x="64.9" y="97.8">SDA1</text>
<text x="64.9" y="99.3">SDA2</text>
<text x="125" y="96.3">SD12</text>
<text x="125" y="97.8">SD13</text>
<text x="125" y="99.3">SD14</text>
<text x="125" y="100.8">SD15</text>
<text x="131.1" y="97">W18SD13</text>
<text x="131.1" y="98.5">Y19 SD14</text>
<text x="131.1" y="100">W19SD15</text>
<text x="26.2" y="102.1">19</text>
<text x="26.2" y="106.6">19</text>
<text x="26.2" y="103.6">19</text>
<text x="26.2" y="105.1">19</text>
<text x="29.2" y="102.1">SDDACK#</text>
<text x="29.2" y="106.6">PDIOR#</text>
<text x="29.2" y="103.6">PDREQ</text>
<text x="29.2" y="105.1">SDREQ</text>
<text x="60" y="104.5">A16</text>
<text x="60.1" y="103">F18</text>
<text x="60.1" y="106">F17</text>
<text x="60.1" y="107.5">F16</text>
<text x="64.9" y="102.2">SDDACK#</text>
<text x="64.9" y="103.8">PDREQ</text>
<text x="64.9" y="105.3">SDREQ</text>
<text x="64.9" y="106.8">PDIOR#</text>
<text x="125.3" y="105.3">LA17</text>
<text x="125.3" y="106.8">LA18</text>
<text x="131.1" y="104.5">Y15 LA17</text>
<text x="131.1" y="106">T14 LA18</text>
<text x="131.1" y="107.5">W14LA19</text>
<text x="151.4" y="102.1">SD[16:0]</text>
<text x="159" y="102.1">14,18,29</text>
<text x="26.2" y="111.1">19</text>
<text x="26.2" y="112.6">19</text>
<text x="26.2" y="109.6">19</text>
<text x="26.4" y="108.1">19</text>
<text x="29.2" y="111.1">SDIOR#</text>
<text x="29.2" y="112.6">SDIOW#</text>
<text x="29.2" y="109.6">PIORDY</text>
<text x="29.4" y="108.1">PDIOW#</text>
<text x="59.8" y="109">G20</text>
<text x="59.9" y="110.5">C16</text>
<text x="59.9" y="113.5">D16</text>
<text x="60" y="112">B16</text>
<text x="64.9" y="108.3">PDIOW#</text>
<text x="64.9" y="109.7">PIORDY</text>
<text x="64.9" y="111.3">SDIOR#</text>
<text x="64.9" y="112.7">SDIOW#</text>
<text x="125.3" y="108.3">LA19</text>
<text x="125.3" y="109.7">LA20</text>
<text x="125.3" y="111.3">LA21</text>
<text x="125.3" y="112.7">LA22</text>
<text x="131.1" y="109">U13 LA20</text>
<text x="131.1" y="110.5">V13 LA21</text>
<text x="131.1" y="112">Y13 LA22</text>
<text x="131.1" y="113.5">T12 LA23</text>
<text x="26.2" y="114.1">19</text>
<text x="29.2" y="114.1">SIORDY</text>
<text x="53.7" y="118">PDA2</text>
<text x="53.7" y="115">PDA0</text>
<text x="53.7" y="116.5">PDA1</text>
<text x="59.8" y="115">G16</text>
<text x="59.8" y="116.5">G18</text>
<text x="59.8" y="118">G17</text>
<text x="64.9" y="115.7">PDA0</text>
<text x="64.9" y="117.2">PDA1</text>
<text x="64.9" y="118.8">PDA2</text>
<text x="64.9" y="114.3">SIORDY</text>
<text x="120" y="117.2">MEMCS16#</text>
<text x="123.1" y="118.8">MEMR#</text>
<text x="125.3" y="114.3">LA23</text>
<text x="131.1" y="116.5">Y12</text>
<text x="131.1" y="119.5">U15</text>
<text x="131.1" y="118">V15</text>
<text x="151.4" y="117.1">MEMCS16#</text>
<text x="151.4" y="118.6">MEMR#</text>
<text x="151.4" y="115.6">LA[23:17]</text>
<text x="158.6" y="118.6">18,21,29</text>
<text x="159.6" y="115.6">18,29</text>
<text x="161.6" y="117.1">18,29</text>
<text x="26.2" y="120.2">19</text>
<text x="29.2" y="120.2">PDA[2:0]</text>
<text x="53.7" y="122.5">PDD0</text>
<text x="53.7" y="124">PDD1</text>
<text x="53.7" y="125.5">PDD2</text>
<text x="60" y="124">E18</text>
<text x="60" y="125.4">E20</text>
<text x="60.1" y="122.5">F20</text>
<text x="64.9" y="123.2">PDD0</text>
<text x="64.9" y="124.7">PDD1</text>
<text x="121.7" y="124.7">SMEMW#</text>
<text x="122" y="121.8">SMEMR#</text>
<text x="122.9" y="120.2">MEMW#</text>
<text x="131.1" y="121">W4</text>
<text x="131.1" y="124">U3</text>
<text x="131.1" y="125.4">T7</text>
<text x="151.4" y="120.1">MEMW#</text>
<text x="151.4" y="121.6">SMEMR#</text>
<text x="151.4" y="124.6">SMEMW#</text>
<text x="159" y="120.1">18,21,29</text>
<text x="159.8" y="121.6">18</text>
<text x="160.2" y="124.6">18</text>
<text x="53.7" y="127">PDD3</text>
<text x="53.7" y="128.5">PDD4</text>
<text x="53.7" y="130">PDD5</text>
<text x="53.7" y="131.5">PDD6</text>
<text x="59.9" y="127">D18</text>
<text x="59.9" y="128.4">D20</text>
<text x="59.9" y="130">C20</text>
<text x="60" y="131.5">B20</text>
<text x="64.9" y="126.2">PDD2</text>
<text x="64.9" y="127.7">PDD3</text>
<text x="64.9" y="129.3">PDD4</text>
<text x="64.9" y="130.7">PDD5</text>
<text x="122.6" y="126.2">SYSCLK</text>
<text x="123" y="129.3">IOCHK#</text>
<text x="125" y="127.7">BALE</text>
<text x="131.1" y="131.5">W7</text>
<text x="131.1" y="128.4">Y1</text>
<text x="131.1" y="127">U10</text>
<text x="151.4" y="129.1">IOCHK#</text>
<text x="151.4" y="127.6">BALE</text>
<text x="151.4" y="126.1">SYSCLK</text>
<text x="157" y="127.6">18</text>
<text x="158.9" y="129.1">18,29</text>
<text x="159.5" y="126.1">18</text>
<text x="53.7" y="133">PDD7</text>
<text x="53.7" y="134.5">PDD8</text>
<text x="53.7" y="136">PDD9</text>
<text x="53.7" y="137.5">PDD10</text>
<text x="59.9" y="137.5">C19</text>
<text x="60" y="132.9">A20</text>
<text x="60" y="134.5">A19</text>
<text x="60" y="135.9">B19</text>
<text x="64.9" y="132.2">PDD6</text>
<text x="64.9" y="133.7">PDD7</text>
<text x="64.9" y="135.2">PDD8</text>
<text x="64.9" y="136.7">PDD9</text>
<text x="120.3" y="132.2">REFRESH#</text>
<text x="121" y="135.2">ZEROWS#</text>
<text x="122.2" y="133.7">IOCS16#</text>
<text x="131.1" y="134.5">Y3</text>
<text x="131.1" y="137.5">W12</text>
<text x="131.1" y="132.9">V12</text>
<text x="151.4" y="132.1">REFRESH#</text>
<text x="151.4" y="133.6">IOCS16#</text>
<text x="151.4" y="135.1">ZEROWS#</text>
<text x="159.5" y="133.6">18,29</text>
<text x="161.1" y="135.1">18,29</text>
<text x="161.7" y="132.1">18,29</text>
<text x="53.7" y="139">PDD11</text>
<text x="53.7" y="140.5">PDD12</text>
<text x="53.7" y="142">PDD13</text>
<text x="53.7" y="143.5">PDD14</text>
<text x="59.9" y="138.9">D19</text>
<text x="59.9" y="140.4">D17</text>
<text x="60" y="142">E19</text>
<text x="60" y="143.4">E17</text>
<text x="64.9" y="138.2">PDD10</text>
<text x="64.9" y="139.7">PDD11</text>
<text x="64.9" y="141.2">PDD12</text>
<text x="64.9" y="142.7">PDD13</text>
<text x="122.5" y="139.7">RSTDRV</text>
<text x="123.7" y="138.2">SBHE#</text>
<text x="125.1" y="142.7">IOW#</text>
<text x="125.3" y="141.2">IOR#</text>
<text x="131.1" y="138.9">W1</text>
<text x="131.1" y="143.4">T3</text>
<text x="131.1" y="140.4">Y5</text>
<text x="131.1" y="142">T4</text>
<text x="151.4" y="141.1">IOR#</text>
<text x="151.4" y="142.6">IOW#</text>
<text x="151.4" y="138.1">SBHE#</text>
<text x="151.4" y="139.6">RSTDRV</text>
<text x="156.5" y="141.1">14,18,29</text>
<text x="156.9" y="142.6">14,18,29</text>
<text x="158.3" y="138.1">18</text>
<text x="159.6" y="139.6">14,26</text>
<text x="25.5" y="148.6">19</text>
<text x="28.5" y="148.6">PDD[15:0]</text>
<text x="53.7" y="145">PDD15</text>
<text x="60.1" y="145">F19</text>
<text x="64.2" y="148.6">PIIX4_14</text>
<text x="64.9" y="144.2">PDD14</text>
<text x="64.9" y="145.7">PDD15</text>
<text x="121.5" y="144.2">IOCHRDY</text>
<text x="125.8" y="145.7">AEN</text>
<text x="131.1" y="145">Y4</text>
<text x="151.4" y="144.1">IOCHRDY</text>
<text x="151.4" y="145.6">AEN</text>
<text x="152.6" y="147.8">INTEL CORPORATION</text>
<text x="156.2" y="145.6">14,18</text>
<text x="160.3" y="144.1">14,18,29</text>
<text x="152.6" y="150.8">PCI COMPONENTS DIVISION</text>
<text x="152.6" y="152.3">1900 PRAIRIE CITY RD. FM5-62</text>
<text x="152.6" y="153.8">FOLSOM, CA 95630</text>
<text x="151.1" y="156.8">Title</text>
<text x="151.1" y="161.3">Size</text>
<text x="157" y="158.3">PIIX4 (PART I)</text>
<text x="157" y="161.3">Document Number</text>
<text x="200.5" y="161.3">Rev</text>
<text x="151.1" y="165.8">Date: Thursday, May 07, 1998</text>
<text x="152.6" y="162.8">Custom</text>
<text x="159.9" y="162.8">Intel 440LX PCISET</text>
<text x="181.1" y="165.8">Sheet</text>
<text x="188.5" y="165.8">12</text>
<text x="194" y="165.8">of</text>
<text x="197.5" y="165.8">33</text>
<text x="202" y="162.8">1.4</text>
</g>
<g font-size="1.1">
<text x="25.6" y="5.4">A</text>
<text x="65.4" y="5.4">B</text>
<text x="105.3" y="5.4">C</text>
<text x="145.2" y="5.4">D</text>
<text x="185" y="5.4">E</text>
<text x="4.6" y="26.7">4</text>
<text x="205.4" y="26.7">4</text>
<text x="4.6" y="66.8">3</text>
<text x="205.4" y="66.8">3</text>
<text x="4.6" y="106.9">2</text>
<text x="205.4" y="106.9">2</text>
<text x="4.6" y="147">1</text>
<text x="205.4" y="147">1</text>
<text x="25.6" y="167.2">A</text>
<text x="65.4" y="167.2">B</text>
<text x="105.3" y="167.2">C</text>
<text x="145.2" y="167.2">D</text>
<text x="185" y="167.2">E</text>
</g>
</svg>
